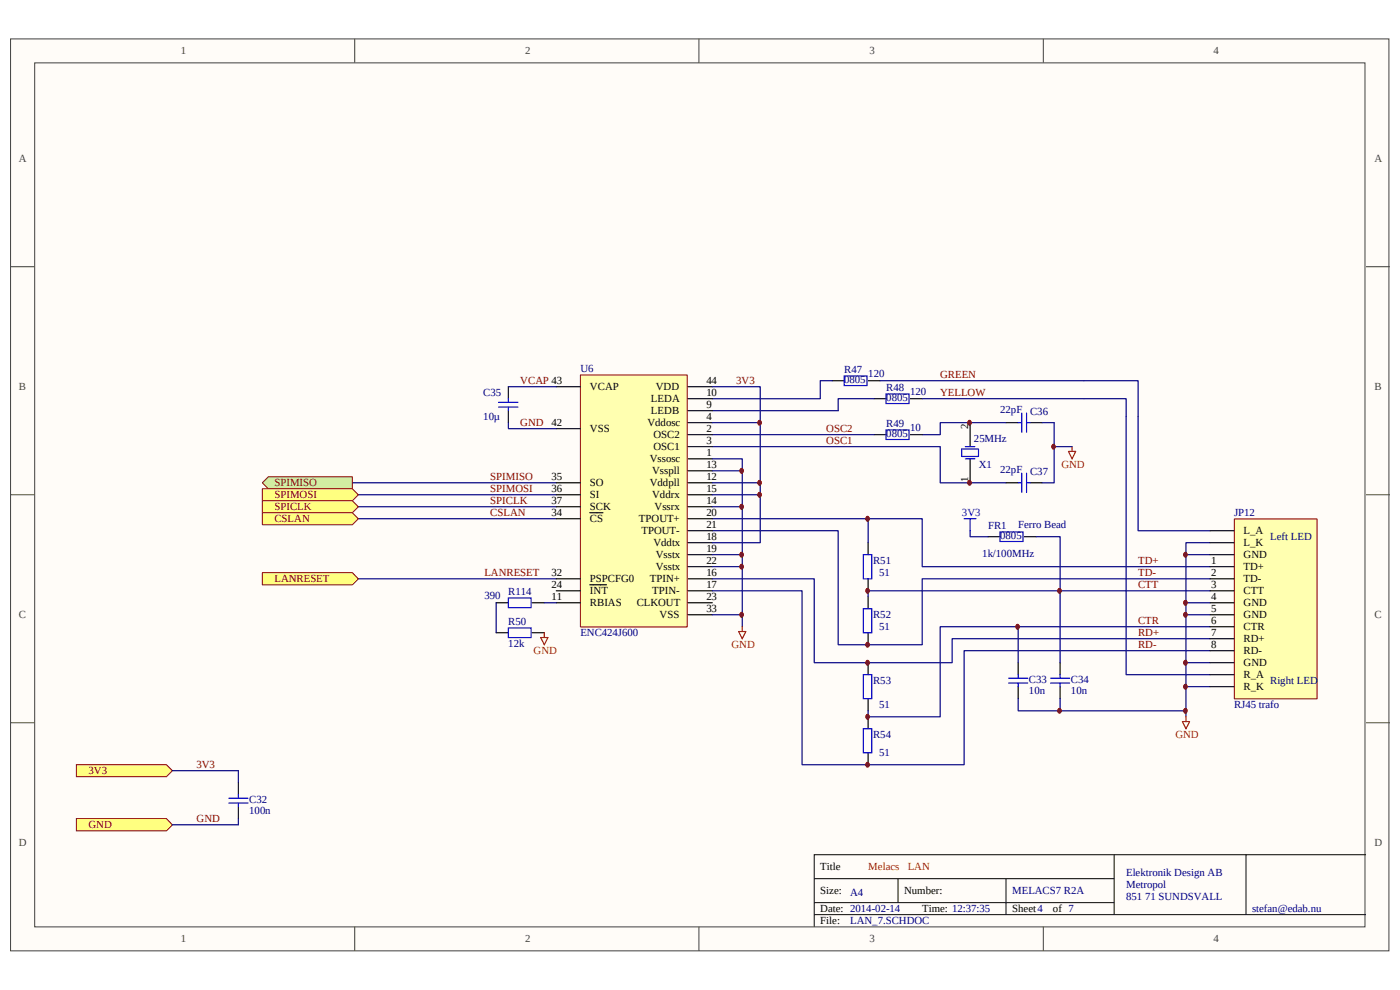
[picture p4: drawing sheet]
<svg xmlns="http://www.w3.org/2000/svg" width="297mm" height="210mm" viewBox="0 0 297 210" stroke-linecap="round" stroke-linejoin="round" font-family="sans-serif">
<path d="M2.3 8.3h292.4v193.3h-292.4z" fill-rule="evenodd" fill="#fffcf8"/>
<path d="M2.2 8.3h292.5v193.3h-292.5z" fill="none" stroke="#404040" stroke-width=".21"/>
<path d="M7.4 13.4h282.2v183.1h-282.2z" fill-rule="evenodd" fill="#fffcf8"/>
<g fill="none" stroke="#404040" stroke-width=".21">
<path d="M7.4 13.3h282.2v183.2h-282.2zM75.3 8.2v5.1M148.3 8.2v5.1M221.4 8.2v5.1M2.2 56.5h5.1M289.8 56.5h5.1M2.2 104.9h5.1M289.8 104.9h5.1M2.2 153.2h5.1M289.8 153.2h5.1M75.3 196.5v5.1M148.3 196.5v5.1"/>
<path d="M221.4 196.5v5.1"/>
</g>
<path d="M172.7 186.3h63.7M172.7 193.9h117.1M172.7 191.4h63.7M190.5 186.3v5.1M213.4 186.3v7.6M236.4 181.2v12.7M264.4 181.2h-91.7v15.3M289.8 181.2h-25.4v12.7" fill="none" stroke="#000" stroke-width=".21"/>
<path d="M16.2 162.1h19.1l1.3 1.3-1.3 1.3h-19.1z" fill-rule="evenodd" fill="#ffff80"/>
<path d="M16.2 162.1h19.1l1.3 1.3-1.3 1.3h-19.1z" fill="none" stroke="#800000" stroke-width=".21"/>
<path d="M16.2 173.6h19.1l1.3 1.3-1.3 1.3h-19.1z" fill-rule="evenodd" fill="#ffff80"/>
<path d="M16.2 173.6h19.1l1.3 1.3-1.3 1.3h-19.1z" fill="none" stroke="#800000" stroke-width=".21"/>
<g fill="none" stroke="#000080" stroke-width=".25">
<path d="M151.1 92.2h34.3M151.1 94.7h48.4v7.7h6.3M176.6 80.7h-2.6v3.8h-22.9M185.5 84.5h-7.7v2.6h-26.7M186.7 80.7h54.8v7.7M195.7 84.5h43.2v3.9M205.8 89.6h7.6M205.8 89.6h-6.3v2.6h-3.8M223.7 89.6v12.8h-2.6M238.9 88.3v54.8h17.8M241.5 88.3v24.2h15.2M74.8 102.4h43.2"/>
<path d="M76 107.4h42M76 110h42M76 104.9h42M151.1 112.5h26.7v24.2h6.4M151.1 110h33.1v5.1M184.2 110h11.5v10.2h61M205.8 102.4h7.6M219.8 113.8h5.1v26.7M251.6 117.6h5.1M256.7 115.1h-5.1v36.9M76 122.7h42M216 132.9v7.6"/>
<path d="M251.6 130.3h5.1M251.6 127.8h5.1M256.7 125.3h-72.5v1.2M256.7 122.7h-61v14h-11.5M256.7 135.4h-54.7v5.1h-17.8M256.7 138h-52.1v24.1h-20.4M256.7 132.9h-57.2v19.1h-15.3v-1.3M216 148.1v2.6h35.6M224.9 148.1v2.6M251.6 145.6h5.1M251.6 140.5h5.1M36.6 163.4h14"/>
<path d="M36.6 174.9h14"/>
</g>
<g fill="none" stroke="#000" stroke-width=".25">
<path d="M176.6 80.7h2.5M184.2 80.7h2.5M185.4 84.5h2.6M185.4 92.2h2.6M193.1 84.5h2.6M193.1 92.2h2.6M205.8 89.6v5.1M205.8 97.3v5.1M213.4 89.6h2.6M218.6 89.6h2.5M184.2 115.1v2.5M209.6 113.8h2.6"/>
<path d="M213.4 102.4h2.6M217.3 113.8h2.5M218.6 102.4h2.5M105.3 134.2h2.6M112.9 134.2h2.6M184.2 122.7v2.6M184.2 126.5v2.6M184.2 134.2v2.5M184.2 140.5v2.5M184.2 148.1v2.6M184.2 152v2.5M184.2 159.6v2.5"/>
<path d="M216 140.5v2.5M216 145.6v2.5M224.9 140.5v2.5M224.9 145.6v2.5"/>
</g>
<g fill="none" stroke="#00f" stroke-width=".25">
<path d="M179.1 79.7h4.8v2h-4.8zM188 83.5h4.9v2.1h-4.9zM188 91.1h4.9v2.1h-4.9zM204 96.8v-1.6h3.6v1.6h-3.6M204.8 94.7h2M204.8 97.3h2M216 89.6h.8M216.8 87.6v4M217.8 89.6h.8M217.8 87.6v4M183.2 117.6h1.8v5.1h-1.8zM212.2 112.8h4.8v2h-4.8z"/>
<path d="M216 102.4h.8M216.8 100.3v4.1M217.8 102.4h.8M217.8 100.3v4.1M107.9 133.1h4.8v2.1h-4.8zM183.2 129.1h1.8v5.1h-1.8zM183.2 143h1.8v5.1h-1.8zM183.2 154.5h1.8v5.1h-1.8zM214 144.8h4M214 143.8h4M216 143v.8M216 144.8v.8"/>
<path d="M222.9 144.8h4M222.9 143.8h4M224.9 143v.8M224.9 144.8v.8"/>
</g>
<path d="M226.7 95.7h1.5l-.7 1.6zM227.4 94.7v1M114.7 135.2h1.6l-.8 1.5zM115.5 134.2v1M250.9 153h1.5l-.8 1.5zM251.6 152v1" fill="none" stroke="#f00" stroke-width=".25"/>
<path d="M56.9 101.1h17.9v2.5h-17.9l-1.2-1.2z" fill-rule="evenodd" fill="#c8f6a6"/>
<path d="M56.9 101.1h17.9v2.5h-17.9l-1.2-1.2z" fill="none" stroke="#800000" stroke-width=".21"/>
<path d="M55.7 103.6h19.1l1.2 1.3-1.2 1.3h-19.1z" fill-rule="evenodd" fill="#ffff80"/>
<path d="M55.7 103.6h19.1l1.2 1.3-1.2 1.3h-19.1z" fill="none" stroke="#800000" stroke-width=".21"/>
<path d="M55.7 106.2h19.1l1.2 1.2-1.2 1.3h-19.1z" fill-rule="evenodd" fill="#ffff80"/>
<path d="M55.7 106.2h19.1l1.2 1.2-1.2 1.3h-19.1z" fill="none" stroke="#800000" stroke-width=".21"/>
<path d="M55.7 108.7h19.1l1.2 1.3-1.2 1.3h-19.1z" fill-rule="evenodd" fill="#ffff80"/>
<path d="M55.7 108.7h19.1l1.2 1.3-1.2 1.3h-19.1z" fill="none" stroke="#800000" stroke-width=".21"/>
<path d="M55.7 121.4h19.1l1.2 1.3-1.2 1.3h-19.1z" fill-rule="evenodd" fill="#ffff80"/>
<path d="M55.7 121.4h19.1l1.2 1.3-1.2 1.3h-19.1z" fill="none" stroke="#800000" stroke-width=".21"/>
<path d="M107.9 82v2.5M107.9 87.1v2.5M50.6 165.9v2.6M50.6 171v2.6" fill="none" stroke="#000" stroke-width=".25"/>
<path d="M105.8 86.3h4.1M105.8 85.3h4.1M107.9 84.5v.8M107.9 86.3v.8M48.5 169.2h4.1M48.5 170.3h4.1M50.6 168.5v.7M50.6 170.3v.7" fill="none" stroke="#00f" stroke-width=".25"/>
<path d="M221.1 89.6h2.5M223.6 94.7h3.8" fill="none" stroke="#000080" stroke-width=".25"/>
<path d="M261.9 110.1h17.5v38.1h-17.5z" fill-rule="evenodd" fill="#ffffb0"/>
<path d="M261.9 110h17.5v38.2h-17.5z" fill="none" stroke="#800000" stroke-width=".21"/>
<g fill="none" stroke="#000" stroke-width=".25">
<path d="M256.7 117.6h5.1M256.7 115.1h5.1M256.7 112.5h5.1M256.7 120.1h5.1M256.7 122.7h5.1M256.7 125.3h5.1M256.7 127.8h5.1M256.7 130.3h5.1M256.7 132.9h5.1M256.7 135.4h5.1M256.7 138h5.1M256.7 140.5h5.1"/>
<path d="M256.7 143h5.1M256.7 145.6h5.1"/>
</g>
<path d="M50.6 163.4v2.5M50.6 173.6v1.3" fill="none" stroke="#000080" stroke-width=".25"/>
<path d="M183.9 124.8a.46 .46 0 0 1 .5 .5 .46 .46 0 0 1-.5 .4 .61 .61 0 0 1 0-.9z" fill-rule="evenodd" fill="#800000"/>
<path d="M183.9 124.8a.46 .46 0 0 1 .5 .5 .46 .46 0 0 1-.5 .4 .61 .61 0 0 1 0-.9z" fill="none" stroke="#800000" stroke-width=".21"/>
<path d="M183.9 151.5a.46 .46 0 0 1 .5 .5 .46 .46 0 0 1-.5 .4 .62 .62 0 0 1 0-.9z" fill-rule="evenodd" fill="#800000"/>
<path d="M183.9 151.5a.46 .46 0 0 1 .5 .5 .46 .46 0 0 1-.5 .4 .62 .62 0 0 1 0-.9z" fill="none" stroke="#800000" stroke-width=".21"/>
<path d="M205.5 89.2a.46 .46 0 0 1 .6 .4 .46 .46 0 0 1-.6 .5 .6 .6 0 0 1 0-.9z" fill-rule="evenodd" fill="#800000"/>
<path d="M205.5 89.2a.46 .46 0 0 1 .6 .4 .46 .46 0 0 1-.6 .5 .6 .6 0 0 1 0-.9z" fill="none" stroke="#800000" stroke-width=".21"/>
<path d="M251.3 145.1a.46 .46 0 0 1 .6 .5 .46 .46 0 0 1-.6 .4 .6 .6 0 0 1 0-.9z" fill-rule="evenodd" fill="#800000"/>
<path d="M251.3 145.1a.46 .46 0 0 1 .6 .5 .46 .46 0 0 1-.6 .4 .6 .6 0 0 1 0-.9z" fill="none" stroke="#800000" stroke-width=".21"/>
<path d="M251.3 140.1a.46 .46 0 0 1 .6 .4 .46 .46 0 0 1-.6 .5 .6 .6 0 0 1 0-.9z" fill-rule="evenodd" fill="#800000"/>
<path d="M251.3 140.1a.46 .46 0 0 1 .6 .4 .46 .46 0 0 1-.6 .5 .6 .6 0 0 1 0-.9z" fill="none" stroke="#800000" stroke-width=".21"/>
<path d="M251.3 129.9a.46 .46 0 0 1 .6 .4 .46 .46 0 0 1-.6 .5 .6 .6 0 0 1 0-.9z" fill-rule="evenodd" fill="#800000"/>
<path d="M251.3 129.9a.46 .46 0 0 1 .6 .4 .46 .46 0 0 1-.6 .5 .6 .6 0 0 1 0-.9z" fill="none" stroke="#800000" stroke-width=".21"/>
<path d="M251.3 127.4a.46 .46 0 0 1 .6 .4 .46 .46 0 0 1-.6 .4 .6 .6 0 0 1 0-.8z" fill-rule="evenodd" fill="#800000"/>
<path d="M251.3 127.4a.46 .46 0 0 1 .6 .4 .46 .46 0 0 1-.6 .4 .6 .6 0 0 1 0-.8z" fill="none" stroke="#800000" stroke-width=".21"/>
<path d="M251.3 117.2a.46 .46 0 0 1 .6 .4 .46 .46 0 0 1-.6 .5 .6 .6 0 0 1 0-.9z" fill-rule="evenodd" fill="#800000"/>
<path d="M251.3 117.2a.46 .46 0 0 1 .6 .4 .46 .46 0 0 1-.6 .5 .6 .6 0 0 1 0-.9z" fill="none" stroke="#800000" stroke-width=".21"/>
<path d="M251.3 150.3a.46 .46 0 0 1 .6 .4 .46 .46 0 0 1-.6 .4 .6 .6 0 0 1 0-.8z" fill-rule="evenodd" fill="#800000"/>
<path d="M251.3 150.3a.46 .46 0 0 1 .6 .4 .46 .46 0 0 1-.6 .4 .6 .6 0 0 1 0-.8z" fill="none" stroke="#800000" stroke-width=".21"/>
<path d="M224.6 150.3a.46 .46 0 0 1 .6 .4 .46 .46 0 0 1-.6 .4 .61 .61 0 0 1 0-.8z" fill-rule="evenodd" fill="#800000"/>
<path d="M224.6 150.3a.46 .46 0 0 1 .6 .4 .46 .46 0 0 1-.6 .4 .61 .61 0 0 1 0-.8z" fill="none" stroke="#800000" stroke-width=".21"/>
<path d="M215.7 132.4a.46 .46 0 0 1 .6 .5 .46 .46 0 0 1-.6 .4 .63 .63 0 0 1 0-.9z" fill-rule="evenodd" fill="#800000"/>
<path d="M215.7 132.4a.46 .46 0 0 1 .6 .5 .46 .46 0 0 1-.6 .4 .63 .63 0 0 1 0-.9z" fill="none" stroke="#800000" stroke-width=".21"/>
<path d="M224.6 124.8a.46 .46 0 0 1 .6 .5 .46 .46 0 0 1-.6 .4 .61 .61 0 0 1 0-.9z" fill-rule="evenodd" fill="#800000"/>
<path d="M224.6 124.8a.46 .46 0 0 1 .6 .5 .46 .46 0 0 1-.6 .4 .61 .61 0 0 1 0-.9z" fill="none" stroke="#800000" stroke-width=".21"/>
<path d="M223.3 94.3a.46 .46 0 0 1 .6 .4 .46 .46 0 0 1-.6 .4 .61 .61 0 0 1 0-.8z" fill-rule="evenodd" fill="#800000"/>
<path d="M223.3 94.3a.46 .46 0 0 1 .6 .4 .46 .46 0 0 1-.6 .4 .61 .61 0 0 1 0-.8z" fill="none" stroke="#800000" stroke-width=".21"/>
<path d="M123.2 79.5h22.6v53.4h-22.6z" fill-rule="evenodd" fill="#ffffb0"/>
<path d="M123.1 79.5h22.7v53.4h-22.7z" fill="none" stroke="#800000" stroke-width=".21"/>
<g fill="none" stroke="#000" stroke-width=".25">
<path d="M118 82h5.1M118 90.9h5.1M146 82h5.1M146 89.6h5.1M146 87.1h5.1M146 92.2h5.1M146 99.8h5.1M146 97.3h5.1M146 94.7h5.1M146 84.5h5.1M118 102.4h5.1M118 104.9h5.1"/>
<path d="M118 107.4h5.1M118 110h5.1M125.1 108.7h2.8M146 102.4h5.1M146 104.9h5.1M146 107.4h5.1M146 110h5.1M146 115.1h5.1M146 112.5h5.1M146 117.6h5.1M118 122.7h5.1M118 125.3h5.1"/>
<path d="M118 127.8h5.1M125.1 124h3.6M146 122.7h5.1M146 125.3h5.1M146 127.8h5.1M146 120.1h5.1M146 130.3h5.1"/>
</g>
<path d="M205.5 101.9a.46 .46 0 0 1 .6 .5 .46 .46 0 0 1-.6 .4 .61 .61 0 0 1 0-.9z" fill-rule="evenodd" fill="#800000"/>
<path d="M205.5 101.9a.46 .46 0 0 1 .6 .5 .46 .46 0 0 1-.6 .4 .61 .61 0 0 1 0-.9z" fill="none" stroke="#800000" stroke-width=".21"/>
<path d="M183.9 109.5a.46 .46 0 0 1 .5 .5 .46 .46 0 0 1-.5 .4 .62 .62 0 0 1 0-.9z" fill-rule="evenodd" fill="#800000"/>
<path d="M183.9 109.5a.46 .46 0 0 1 .5 .5 .46 .46 0 0 1-.5 .4 .62 .62 0 0 1 0-.9z" fill="none" stroke="#800000" stroke-width=".21"/>
<path d="M183.9 136.2a.46 .46 0 0 1 .5 .5 .46 .46 0 0 1-.5 .4 .63 .63 0 0 1 0-.9z" fill-rule="evenodd" fill="#800000"/>
<path d="M183.9 136.2a.46 .46 0 0 1 .5 .5 .46 .46 0 0 1-.5 .4 .63 .63 0 0 1 0-.9z" fill="none" stroke="#800000" stroke-width=".21"/>
<path d="M205.8 112.5v1.3h3.8M151.1 125.3h19.1v36.8h14" fill="none" stroke="#000080" stroke-width=".25"/>
<path d="M204.6 110h2.5M205.8 110v2.5" fill="none" stroke="#00f" stroke-width=".25"/>
<path d="M183.9 161.7a.46 .46 0 0 1 .5 .4 .46 .46 0 0 1-.5 .5 .63 .63 0 0 1 0-.9z" fill-rule="evenodd" fill="#800000"/>
<path d="M183.9 161.7a.46 .46 0 0 1 .5 .4 .46 .46 0 0 1-.5 .5 .63 .63 0 0 1 0-.9z" fill="none" stroke="#800000" stroke-width=".21"/>
<path d="M151.1 122.7h21.6v17.8h11.5" fill="none" stroke="#000080" stroke-width=".25"/>
<path d="M183.9 140.1a.46 .46 0 0 1 .5 .4 .46 .46 0 0 1-.5 .5 .61 .61 0 0 1 0-.9z" fill-rule="evenodd" fill="#800000"/>
<path d="M183.9 140.1a.46 .46 0 0 1 .5 .4 .46 .46 0 0 1-.5 .5 .61 .61 0 0 1 0-.9z" fill="none" stroke="#800000" stroke-width=".21"/>
<path d="M107.9 82h10.1M107.9 89.6v1.3h10.1M151.1 97.3h6.4v33.1M151.1 130.3h6.4v2.6" fill="none" stroke="#000080" stroke-width=".25"/>
<path d="M156.7 133.9h1.5l-.7 1.5zM157.5 132.9v1" fill="none" stroke="#f00" stroke-width=".25"/>
<path d="M157.1 129.9a.46 .46 0 0 1 .6 .4 .46 .46 0 0 1-.6 .5 .61 .61 0 0 1 0-.9z" fill-rule="evenodd" fill="#800000"/>
<path d="M157.1 129.9a.46 .46 0 0 1 .6 .4 .46 .46 0 0 1-.6 .5 .61 .61 0 0 1 0-.9z" fill="none" stroke="#800000" stroke-width=".21"/>
<path d="M151.1 107.4h6.4" fill="none" stroke="#000080" stroke-width=".25"/>
<path d="M157.1 107a.47 .47 0 0 1 .6 .4 .47 .47 0 0 1-.6 .5 .63 .63 0 0 1 0-.9z" fill-rule="evenodd" fill="#800000"/>
<path d="M157.1 107a.47 .47 0 0 1 .6 .4 .47 .47 0 0 1-.6 .5 .63 .63 0 0 1 0-.9z" fill="none" stroke="#800000" stroke-width=".21"/>
<path d="M151.1 117.6h6.4" fill="none" stroke="#000080" stroke-width=".25"/>
<path d="M157.1 117.2a.46 .46 0 0 1 .6 .4 .46 .46 0 0 1-.6 .5 .62 .62 0 0 1 0-.9z" fill-rule="evenodd" fill="#800000"/>
<path d="M157.1 117.2a.46 .46 0 0 1 .6 .4 .46 .46 0 0 1-.6 .5 .62 .62 0 0 1 0-.9z" fill="none" stroke="#800000" stroke-width=".21"/>
<path d="M151.1 120.1h6.4" fill="none" stroke="#000080" stroke-width=".25"/>
<path d="M157.1 119.7a.46 .46 0 0 1 .6 .4 .46 .46 0 0 1-.6 .5 .61 .61 0 0 1 0-.9z" fill-rule="evenodd" fill="#800000"/>
<path d="M157.1 119.7a.46 .46 0 0 1 .6 .4 .46 .46 0 0 1-.6 .5 .61 .61 0 0 1 0-.9z" fill="none" stroke="#800000" stroke-width=".21"/>
<path d="M151.1 82h10.2v33.1h-10.2M151.1 104.9h10.2" fill="none" stroke="#000080" stroke-width=".25"/>
<path d="M161 104.5a.46 .46 0 0 1 .6 .4 .46 .46 0 0 1-.6 .4 .61 .61 0 0 1 0-.8z" fill-rule="evenodd" fill="#800000"/>
<path d="M161 104.5a.46 .46 0 0 1 .6 .4 .46 .46 0 0 1-.6 .4 .61 .61 0 0 1 0-.8z" fill="none" stroke="#800000" stroke-width=".21"/>
<path d="M151.1 102.4h10.2" fill="none" stroke="#000080" stroke-width=".25"/>
<path d="M161 101.9a.46 .46 0 0 1 .6 .5 .46 .46 0 0 1-.6 .4 .62 .62 0 0 1 0-.9z" fill-rule="evenodd" fill="#800000"/>
<path d="M161 101.9a.46 .46 0 0 1 .6 .5 .46 .46 0 0 1-.6 .4 .62 .62 0 0 1 0-.9z" fill="none" stroke="#800000" stroke-width=".21"/>
<path d="M151.1 99.8h6.4" fill="none" stroke="#000080" stroke-width=".25"/>
<path d="M157.1 99.4a.46 .46 0 0 1 .6 .4 .46 .46 0 0 1-.6 .5 .61 .61 0 0 1 0-.9z" fill-rule="evenodd" fill="#800000"/>
<path d="M157.1 99.4a.46 .46 0 0 1 .6 .4 .46 .46 0 0 1-.6 .5 .61 .61 0 0 1 0-.9z" fill="none" stroke="#800000" stroke-width=".21"/>
<path d="M151.1 89.6h10.2" fill="none" stroke="#000080" stroke-width=".25"/>
<path d="M161 89.2a.46 .46 0 0 1 .6 .4 .46 .46 0 0 1-.6 .5 .61 .61 0 0 1 0-.9z" fill-rule="evenodd" fill="#800000"/>
<path d="M161 89.2a.46 .46 0 0 1 .6 .4 .46 .46 0 0 1-.6 .5 .61 .61 0 0 1 0-.9z" fill="none" stroke="#800000" stroke-width=".21"/>
<path d="M105.3 127.8h2.6M112.9 127.8h2.6" fill="none" stroke="#000" stroke-width=".25"/>
<path d="M107.9 126.8h4.8v2h-4.8z" fill="none" stroke="#00f" stroke-width=".25"/>
<path d="M105.3 127.8v6.4M115.5 127.8h2.5" fill="none" stroke="#000080" stroke-width=".25"/>
<g font-size="2.3" fill="#404040">
<text x="38.4" y="11.5">1</text>
<text x="111.4" y="11.5">2</text>
<text x="184.5" y="11.5">3</text>
<text x="257.5" y="11.5">4</text>
<text x="4" y="34.4">A</text>
<text x="291.6" y="34.4">A</text>
<text x="4" y="82.7">B</text>
<text x="291.6" y="82.7">B</text>
<text x="4" y="131.1">C</text>
<text x="291.6" y="131.1">C</text>
<text x="4" y="179.4">D</text>
<text x="291.6" y="179.4">D</text>
<text x="38.4" y="199.7">1</text>
<text x="111.4" y="199.7">2</text>
<text x="184.5" y="199.7">3</text>
<text x="257.5" y="199.7">4</text>
</g>
<g font-size="2.3" fill="#000080">
<text x="102.5" y="84">C35</text>
<text x="123.2" y="78.9">U6</text>
<text x="179.1" y="81.2">0805</text>
<text x="179.1" y="79.2">R47</text>
<text x="184.2" y="79.9">120</text>
<text x="188" y="83">R48</text>
<text x="193.1" y="83.7">120</text>
<text x="102.5" y="89.1">10µ</text>
<text x="188" y="85">0805</text>
<text x="212.2" y="87.6">22pF</text>
<text x="218.6" y="88.1">C36</text>
<text x="188" y="92.6">0805</text>
<text x="188" y="90.6">R49</text>
<text x="193.1" y="91.4">10</text>
<text x="206.6" y="93.7">25MHz</text>
<text x="207.6" y="99.2">X1</text>
<text x="212.2" y="100.3">22pF</text>
<text x="218.6" y="100.8">C37</text>
<text x="209.7" y="112.3">FR1</text>
<text x="216" y="112">Ferro Bead</text>
<text x="261.8" y="109.4">JP12</text>
<text x="185.2" y="119.6">R51</text>
<text x="208.4" y="118.1">1k/100MHz</text>
<text x="212.2" y="114.3">0805</text>
<text x="269.5" y="114.6">Left LED</text>
<text x="186.5" y="122.2">51</text>
<text x="102.8" y="127">390</text>
<text x="107.8" y="126.2">R114</text>
<text x="185.2" y="131.1">R52</text>
<text x="107.8" y="137.2">12k</text>
<text x="107.8" y="132.6">R50</text>
<text x="123.2" y="134.9">ENC424J600</text>
<text x="186.5" y="133.6">51</text>
<text x="185.2" y="145.1">R53</text>
<text x="218.3" y="147.1">10n</text>
<text x="218.3" y="144.8">C33</text>
<text x="227.2" y="147.1">10n</text>
<text x="227.2" y="144.8">C34</text>
<text x="269.5" y="145.1">Right LED</text>
<text x="186.5" y="150.1">51</text>
<text x="261.8" y="150.1">RJ45 trafo</text>
<text x="185.2" y="156.5">R54</text>
<text x="186.5" y="160.3">51</text>
<text x="52.9" y="172.5">100n</text>
<text x="52.9" y="170.2">C32</text>
<text x="238.9" y="185.7">Elektronik Design AB</text>
<text x="180.4" y="189.9">A4</text>
<text x="214.7" y="189.6">MELACS7 R2A</text>
<text x="238.9" y="188.3">Metropol</text>
<text x="238.9" y="190.9">851 71 SUNDSVALL</text>
<text x="180.4" y="195.9">LAN_7.SCHDOC</text>
<text x="265.6" y="193.4">stefan@edab.nu</text>
</g>
<g font-size="2.3" fill="#800000">
<text x="110.4" y="81.4">VCAP 43</text>
<text x="156.2" y="81.4">3V3</text>
<text x="199.5" y="84">YELLOW</text>
<text x="199.5" y="80.2">GREEN</text>
<text x="110.4" y="90.3">GND</text>
<text x="175.3" y="91.6">OSC2</text>
<text x="175.3" y="94.2">OSC1</text>
<text x="104" y="101.8">SPIMISO</text>
<text x="58.2" y="103">SPIMISO</text>
<text x="58.2" y="105.6">SPIMOSI</text>
<text x="104" y="106.9">SPICLK</text>
<text x="104" y="104.3">SPIMOSI</text>
<text x="58.2" y="108.1">SPICLK</text>
<text x="58.2" y="110.7">CSLAN</text>
<text x="104" y="109.4">CSLAN</text>
<text x="241.5" y="119.6">TD+</text>
<text x="58.2" y="123.4">LANRESET</text>
<text x="102.8" y="122.2">LANRESET</text>
<text x="241.5" y="122.2">TD-</text>
<text x="241.5" y="124.7">CTT</text>
<text x="241.5" y="134.9">RD+</text>
<text x="241.5" y="137.4">RD-</text>
<text x="241.5" y="132.3">CTR</text>
<text x="18.8" y="164.2">3V3</text>
<text x="41.7" y="162.8">3V3</text>
<text x="18.8" y="175.6">GND</text>
<text x="41.7" y="174.3">GND</text>
</g>
<g font-size="2.3">
<text x="125.2" y="82.7">VCAP</text>
<text x="139.1" y="82.7">VDD</text>
<text x="149.9" y="84">10</text>
<text x="149.9" y="81.4">44</text>
<text x="138.1" y="87.8">LEDB</text>
<text x="138.1" y="85.3">LEDA</text>
<text x="149.9" y="89.1">4</text>
<text x="149.9" y="86.5">9</text>
<text x="117" y="90.3">42</text>
<text x="125.2" y="91.6">VSS</text>
<text x="137.4" y="90.3">Vddosc</text>
<text x="138.6" y="92.9">OSC2</text>
<text x="138.6" y="95.4">OSC1</text>
<text x="149.9" y="91.6">2</text>
<text x="149.9" y="94.2">3</text>
<text x="205.4" y="91" transform="rotate(-90 205.4 91)">2</text>
<text x="117" y="101.8">35</text>
<text x="137.9" y="98">Vssosc</text>
<text x="138.4" y="100.5">Vsspll</text>
<text x="149.9" y="101.8">12</text>
<text x="149.9" y="99.2">13</text>
<text x="149.9" y="96.7">1</text>
<text x="117" y="104.3">36</text>
<text x="117" y="106.9">37</text>
<text x="125.2" y="103">SO</text>
<text x="125.2" y="105.6">SI</text>
<text x="137.9" y="103">Vddpll</text>
<text x="138.4" y="105.6">Vddrx</text>
<text x="149.9" y="104.3">15</text>
<text x="149.9" y="106.9">14</text>
<text x="205.4" y="102.1" transform="rotate(-90 205.4 102.1)">1</text>
<text x="117" y="109.4">34</text>
<text x="125.2" y="108.1">SCK</text>
<text x="125.2" y="110.7">CS</text>
<text x="135.6" y="110.7">TPOUT+</text>
<text x="136.1" y="113.3">TPOUT-</text>
<text x="138.9" y="108.1">Vssrx</text>
<text x="149.9" y="112">21</text>
<text x="149.9" y="109.4">20</text>
<text x="263.8" y="113.3">L_A</text>
<text x="138.6" y="115.8">Vddtx</text>
<text x="139.1" y="118.4">Vsstx</text>
<text x="149.9" y="114.6">18</text>
<text x="149.9" y="117.1">19</text>
<text x="149.9" y="119.6">22</text>
<text x="257" y="119.6">1</text>
<text x="263.8" y="118.4">GND</text>
<text x="263.8" y="115.8">L_K</text>
<text x="117" y="122.2">32</text>
<text x="117" y="124.7">24</text>
<text x="125.2" y="123.4">PSPCFG0</text>
<text x="125.2" y="126">INT</text>
<text x="137.9" y="123.4">TPIN+</text>
<text x="138.4" y="126">TPIN-</text>
<text x="139.1" y="120.9">Vsstx</text>
<text x="149.9" y="122.2">16</text>
<text x="149.9" y="124.7">17</text>
<text x="257" y="122.2">2</text>
<text x="257" y="124.7">3</text>
<text x="263.8" y="120.9">TD+</text>
<text x="263.8" y="123.4">TD-</text>
<text x="263.8" y="126">CTT</text>
<text x="117" y="127.3">11</text>
<text x="125.2" y="128.5">RBIAS</text>
<text x="135.1" y="128.5">CLKOUT</text>
<text x="140" y="131.1">VSS</text>
<text x="149.9" y="127.3">23</text>
<text x="149.9" y="129.8">33</text>
<text x="257" y="127.3">4</text>
<text x="257" y="129.8">5</text>
<text x="263.8" y="128.5">GND</text>
<text x="263.8" y="131.1">GND</text>
<text x="257" y="132.3">6</text>
<text x="257" y="134.9">7</text>
<text x="257" y="137.4">8</text>
<text x="263.8" y="133.6">CTR</text>
<text x="263.8" y="136.1">RD+</text>
<text x="263.8" y="138.7">RD-</text>
<text x="263.8" y="141.3">GND</text>
<text x="263.8" y="143.8">R_A</text>
<text x="263.8" y="146.3">R_K</text>
<text x="174" y="184.5">Title</text>
<text x="174" y="189.6">Size:</text>
<text x="191.8" y="189.6">Number:</text>
<text x="174" y="193.4">Date: 2014-02-14</text>
<text x="174" y="195.9">File:</text>
<text x="195.6" y="193.4">Time: 12:37:35</text>
<text x="214.7" y="193.4">Sheet4</text>
<text x="223.4" y="193.4">of 7</text>
</g>
<g font-size="2.3" fill="#f00">
<text x="225.2" y="99.2">GND</text>
<text x="155.2" y="137.4">GND</text>
<text x="113.2" y="138.7">GND</text>
<text x="249.4" y="156.5">GND</text>
<text x="184.2" y="184.5">Melacs</text>
<text x="192.6" y="184.5">LAN</text>
</g>
<text font-size="2.3" fill="#00f" x="204.1" y="109.4">3V3</text>
</svg>
